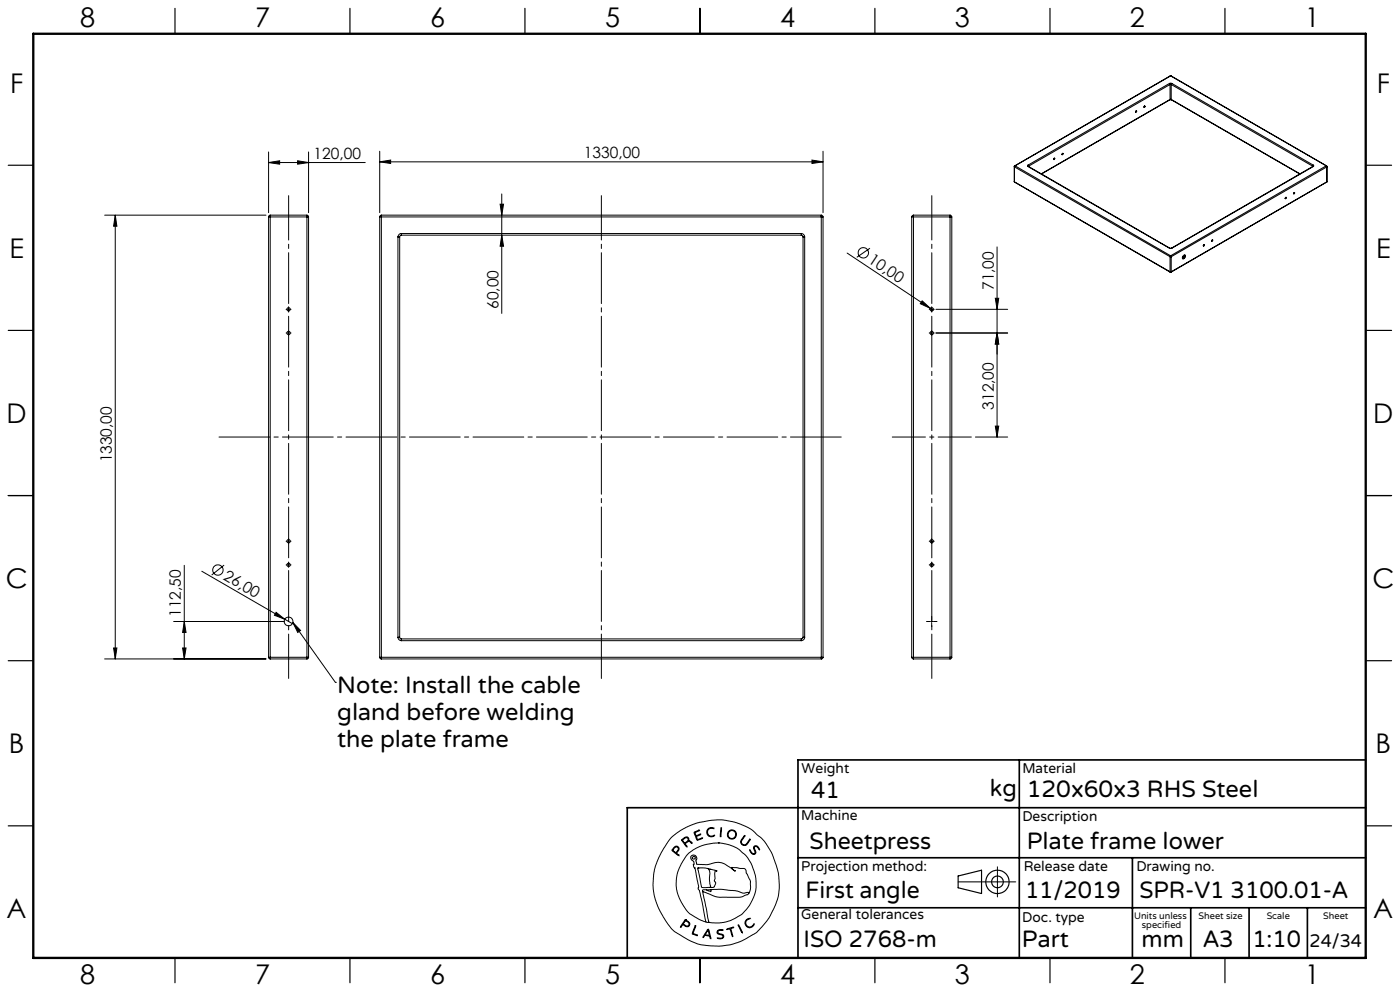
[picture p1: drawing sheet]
<svg xmlns="http://www.w3.org/2000/svg" width="420mm" height="297mm" viewBox="0 0 420 297" stroke-linecap="round" stroke-linejoin="round" font-family="sans-serif">
<g fill="none" stroke="#000" stroke-width=".3">
<path d="M340.9 33.2v.1M340.9 33.3l-.2 .3M340.9 33.3l-.2 .1M343.4 31.7l-.2 .4M343.4 31.9l-.2 .1M350.8 25h.7M350.8 25l.2 .3M350.8 25l-42.4 24.5M351 29.9h.4M351 29.9l-38.5 22.2M351 25.3h.4M351 29.8h.4"/>
<path d="M351 29.8v.1M351 25.3v4.5M351 25.3l-42.4 24.5M351 29.8l-38.6 22.3M351 22.8h.3M351 22.8h.2M351 22.8l-46.6 26.9M351.2 22.8h.1M351.2 22.8l46.7 26.9M351.2 22.8l-46.7 26.9M351.3 22.8l46.7 26.9M351.4 29.8v.1"/>
<path d="M351.4 25.3v4.5M351.4 25.3l42.4 24.5M351.4 29.8l38.6 22.3M351.4 29.9l38.5 22.2M351.5 25l-.1 .3M351.5 25l42.5 24.5M80.6 48.7l3.3-.5v1zM80.6 45.5v18.2M80.6 48.7h29M89.3 48.2l3.3 .5-3.3 .5zM92.6 45.5v18.2M113.9 48.5l3.3-.5v1z"/>
<path d="M113.9 45.3v18.4M113.9 48.5h133M150.5 58.1v35.8M243.6 48l3.3 .5-3.3 .5zM246.9 45.3v18.4M304.3 54.4l.1 .2M304.3 49.9v.1M304.3 54.4v.1M304.3 49.9v4.5M304.3 54.5l.1 .1M304.3 50l46.7 26.9M304.3 54.5l46.7 27"/>
<path d="M304.3 50v4.5M304.4 49.7l-.1 .2M304.4 49.7h.1M304.4 54.6l46.6 27M304.5 49.7l-.2 .3M304.5 49.7l46.7 27M308.4 49.5v.4M308.4 49.5l.2 .3M308.4 49.9l42.4 24.5M308.5 49.9h-.1M308.5 49.9l42.5 24.5M308.6 49.8l-.1 .1"/>
<path d="M308.6 49.8v.1M316.3 47.4h.1M316.3 47.4l-.2 .4M316.3 47.5l-.2 .1M318.8 45.9l-.2 .4M318.8 46l-.2 .2M385.8 59.1l-.2 .4M385.8 59.2l-.2 .2M388.3 57.7l-.2 .4M388.3 57.8l-.2 .1M393.8 49.8v.1M393.8 49.9h.2"/>
<path d="M393.8 49.9l-42.4 24.5M394 49.5v.4M394 49.5l-.2 .3M394 49.9l-42.5 24.5M397.9 49.7l.1 .3M397.9 49.7h.1M397.9 49.7l-46.7 27M398 49.7l.1 .2M398 54.6l-46.7 27M398 54.5v.1M398 50l-46.6 26.9M398 50v4.5"/>
<path d="M398 54.5l-46.6 27M398.1 54.4l-.1 .2M398.1 49.9l-.1 .1M398.1 54.4l-.1 .1M398.1 49.9v4.5M31.4 64.5h48.4M34.6 64.5l.5 3.3h-1zM34.6 64.5v133M80.6 65h.5M80.6 65v132M81.1 64.5v.5M81.1 64.5l-.5 .5"/>
<path d="M81.1 64.5h11M81.1 65h11M81.1 65v132M92.1 64.5v.5M92.1 65h.5M92.1 64.5l.5 .5M92.1 65v132M92.6 65v132M113.9 65h.5M113.9 65v132M114.4 64.5v.5M114.4 64.5l-.5 .5"/>
<path d="M114.4 64.5h132M114.4 65v132M114.4 65h132M119.4 71h.5M119.4 71v120M119.9 71v120M120.4 70a1.09 1.09 0 0 0-1 1M120.4 70v.5M120.4 70.5l-.5 .5M120.4 70h120M120.4 70.5h120M150 61.2h1.1l-.6 3.3z"/>
<path d="M150.5 70.5l.6 3.3h-1.1zM240.4 70.5l.5 .5M240.4 70v.5M240.4 70a1.09 1.09 0 0 1 1 1M240.9 71h.5M240.9 71v120M241.4 71v120M246.4 64.5v.5M246.4 64.5l.5 .5M246.4 65h.5M246.4 65v132M246.9 65v132"/>
<path d="M254.1 75.8l25 16.6M261 74.4l-4 2.7M273.5 65h.5M273.5 65v132M274 64.5l-.5 .5M274 64.5v.5M274 64.5h11M274 65h11M274 65v132M285 64.5v.5M285 65h.5M285 64.5l.5 .5"/>
<path d="M285 65v132M285.5 65v132M299.1 74v57M350.8 74.4h.7M350.8 74.4h.2M351 74.4h.4M351 76.9h.4M351 76.9v4.6M351.2 76.7l-.2 .2M351.2 76.7l.2 .2M351.4 76.9v4.6M351.4 74.4h.1"/>
<path d="M355.1 76.5a.4 .4 0 0 1 .6 .1 .4 .4 0 0 1-.2 .6 .46 .46 0 0 1-.8 .3 .46 .46 0 0 1 .2-.8zM355.4 76.4a.8 .8 0 0 1-.6 1.1M355.5 76.9l-.8 .4M355.5 76.7l-.8 .5M361.2 73.3l-.2 .4M361.2 73.4l-.2 .2M363.7 71.9l-.2 .3M363.7 72l-.2 .1M85.8 99.8h.3M85.8 92.7h.3M86.3 99.8h.5M86.3 92.7h.5"/>
<path d="M86.6 91.9v.3M86.6 92.5v.5M86.6 93.2v.2M86.6 99.1v.2M86.6 99.6v.4M87.1 99.8h.2M87.1 92.7h.2M276.6 90.2l2.5 2.2-3-1.4zM278.8 99.8h.2M278.8 92.7h.2M279.1 92.4l.8 .6M279.3 99.8h.5"/>
<path d="M279.3 92.7h.5M279.5 91.9v.3M279.5 92.5v.5M279.5 93.2v.2M279.5 99.1v.2M279.5 99.6v.4M280 99.8h.3M280 92.7h.3M280.8 99.8h21.5M280.8 92.7h21.5M298.6 89.4h1l-.5 3.3zM299.1 99.8l.5 3.3h-1z"/>
<path d="M351 81.5h.4M351 81.5v.1M351 81.6h.3M351.4 81.5l-.1 .1M86.6 100.3v.2M279.5 100.3v.2M292.6 131h9.7M298.6 127.7h1l-.5 3.3zM55.3 169.4v28.1M60.5 171.2l27.2 15.7M67.2 169.4l-3.7 2.9M85.8 169.3h.3"/>
<path d="M85.8 162.2h.3M86.3 169.3h.5M86.3 162.2h.5M86.6 161.4v.3M86.6 162v.5M86.6 162.7v.2M86.6 168.6v.2M86.6 169v.5M86.6 169.8v.2M87.1 169.3h.2M87.1 162.2h.2M278.8 169.3h.2"/>
<path d="M278.8 162.2h.2M279.3 169.3h.5M279.3 162.2h.5M279.5 161.4v.3M279.5 162v.5M279.5 162.7v.2M279.5 168.6v.2M279.5 169v.5M279.5 169.8v.2M280 169.3h.3M280 162.2h.3M31.4 197.5h48.4"/>
<path d="M34.1 194.2h1l-.5 3.3zM52.1 186.3h33.2M54.8 194.2h1l-.5 3.3zM55.3 186.3l.5 3.2h-1zM80.6 197h.5M80.6 197l.5 .5M81.1 197v.5M81.1 197.5h11M81.1 197h11M82.8 183.5l2.6 2.1-3.1-1.2zM87.8 186.5l2.4 2.4-.9 .6zM87.8 186.5l12.8 18"/>
<path d="M92.1 197v.5M92.1 197h.5M92.6 197l-.5 .5M113.9 197h.5M113.9 197l.5 .5M114.4 197v.5M114.4 197.5h132M114.4 197h132M119.4 191h.5M119.4 191a1.09 1.09 0 0 0 1 1M119.9 191l.5 .5M120.4 191.5v.5"/>
<path d="M120.4 192h120M120.4 191.5h120M240.4 191.5v.5M240.9 191h.5M240.9 191l-.5 .5M241.4 191a1.09 1.09 0 0 1-1 1M246.4 197v.5M246.4 197h.5M246.9 197l-.5 .5M273.5 197h.5M273.5 197l.5 .5M274 197v.5"/>
<path d="M274 197.5h11M274 197h11M278 186.3h1M279.3 186.3h.5M279.5 184.7v1M279.5 186v.5M279.5 186.8v1M280 186.3h1.1M285 197v.5M285 197h.5M285.5 197l-.5 .5M100.6 204.5h.1"/>
<path d="M201.3 251.1l2.8-2.2 4.5-2.1 4.8-1 3.2-.1 3.7 .7 3.3 1.2 2 1.1 2.8 2.4 1.5 1.8 1.8 3.2 1.8 5.3 .3 3.5-.2 3-.8 2.8-1.7 3.7-1.8 2.5a16.5 16.5 0 0 1-6.7 5l-3.3 1.2-2.9 .4h-3.4l-2.9-.4-3.7-1.5-3.8-2.3-1.1-.9-1.2-1.6-2.3-3.7-1.2-2.8-.6-2.2-.3-3.1 .3-3.5 .9-3.2 2-4zM202 254.1l.7-.5 .6 .1 .4 .6-.1 .6a.64 .64 0 0 0-.3 1.1l.4 .5-1.7-1.2a.52 .52 0 0 1-.4-.5 .52 .52 0 0 1 .4-.6zM202.4 254l.4-.2 .5 .1 .2 .5-.2 .4a.73 .73 0 0 1-.7 .6 .73 .73 0 0 1-.7-.7zM204.5 251.6l1.1-.7h.6l.4 .3 .1 .8 .6 .2 .3 .5-.8-.5-.6 .2a.61 .61 0 0 0-.6 .5 .61 .61 0 0 0 .5 .7l-.1 .3-1.5-2zM204.8 251.7l.8-.6h.6l.2 .6-.5 .6a.52 .52 0 0 1-.6 .3 .52 .52 0 0 1-.4-.5zM208.2 249.4l1.7-.6-1 .5a.57 .57 0 0 0-.2 .9 .57 .57 0 0 0 .9 0l.6-.2-.8 .5a.46 .46 0 0 0-.5 .4 .46 .46 0 0 0 .3 .5l.1 .2 1.5-.5-1.7 .7zM212.3 248.5l.8-.5 1 .2 .1 .2-.9-.2-.7 .3-.3 .5v.7l.1 .4 .6 .4 1.3-.2a.53 .53 0 0 1-.3 .5 .53 .53 0 0 1-.5 0l-.9-.2-.4-.4-.2-1zM215.5 252.6l2.7 .4 3 1.2 2.3 1.9 .9 1.2 1.3 2.2 1.1 3.8-.1 3.5-.8 2.5a11.7 11.7 0 0 1-8.9 7.2l-2.6 .1-1.7-.2M215.5 252.6l-4.1 .6-3.4 1.5-2.1 1.8-2.1 3.5-.5 1.4-.4 2 .1 3 .9 2.9 2 3.4a9.1 9.1 0 0 0 4 2.9l1.9 .8M215.5 252.6h.1M216.3 248.1h.2v.6l-.2 1.9-.2 .2zM223.3 250.5l.1-.1 .1 .2-1.1 1.6 .2 .7 .7 .3a3.3 3.3 0 0 0 1.7-1.7v.2l-1 1.5-.4 .2-.7-.1-.6-.5-.1-.6z"/>
<path d="M224.9 254.7l.7 .9 .5 .3 .4-.3-.4-1.4 .2-.6h.9l.7 1-.1 .1-.9-1-.5 .1-.1 .4 .5 1.4-.6 .5-.9-.5zM299.2 259.8v9M205.6 275.6l-1.4 2-.1 .2h.2a.69 .69 0 0 1 .6-.6 .69 .69 0 0 1 .8 .4l.9 .1 .3-.9-1.3-1.2M205.6 275.6h.1M205.6 275.9l-.3 .5M205.7 275.9l1 .9-.1 .6-.6 .1a.7 .7 0 0 1-.9-.9l.2-.2M205.7 275.9h.1M208.5 277.5l.2-.1v.2l-.5 1.4a.56 .56 0 0 0-.2 .7 .56 .56 0 0 0 .7 .3l.5 .4-1.6-.6zM209.3 260.2l2.3-.1 3.1 .8 .4 .3a.35 .35 0 0 0-.5-.2 .35 .35 0 0 0-.1 .5v1.8l-.2 .7 .4 .8-.4 1-.5 .2h-2.6a.85 .85 0 0 1-.8-.2 .85 .85 0 0 1-.1-.9zM209.4 260.1h.1M210.8 267.2l1.9 9.2M210.8 267.2l3.7 1.5 1.3 .2h6.3l2.1-.8 .4-.3"/>
<path d="M211.8 276.4h.9M211.9 266.7h-1.1v.5M212.1 260.2a2.12 2.12 0 0 1 .8 2.7v1.9l.3 .9-.3 .2M212.3 278.6l.1-.1a4.3 4.3 0 0 1 .9 2.6v.2h-.2a.74 .74 0 0 0-.8-.8l-.2-.1a.82 .82 0 0 0-1.1 .6l-.1-.3zM212.3 278.9l.4 .9a.4 .4 0 0 1-.1 .6 .4 .4 0 0 1-.6-.2l-.4-.1zM212.4 278.9h.1M212.7 276.4h.1M213 260.6h.1M213.3 266.6l3.2-.1 4.2 .4 2.3 .8 1.1-.2a.3 .3 0 0 1 .4-.1 .3 .3 0 0 1 .1 .4M213.3 266.6v.6l-1.4-.5M213.3 266.6l-1.4 .1M215.3 278.9l.6-.3 1 .1v.2h-1.4l-.2 .6 .3 .2 1.4 .5 .1 .5-.2 .4-.6 .3-1.1-.2h1.1l.6-.5-.3-.5-1.4-.5-.1-.4z"/>
<path d="M218 278.4l2.1-.5-.8 .4 .5 2.4-.8-2.3-.8 .2zM221.5 277.2l1.2 2.2v.2zM221.5 277.1h.1M224 275.6l.7-.4 .3 .1-.8 .4-.4 .6v.6l.5 .7 .9 .2 .9-.9a.41 .41 0 0 1 .1 .5 .41 .41 0 0 1-.4 .2l-1 .5-.9-.5-.4-1.1zM224.6 267.8l.5-1.4v-2.3l-1.7-3.8-3.9-.3 .3 .5 .8 .6h-.1l-3.1-2.2-1.7-.5-3.6 .7-3-.1-.3-.9 .3-.8-.3-.7-.6-.3-.7 .1-.3 .4v.4l1 1.1-.1 1.4 .4 .5 1.1 5.4-.2 .8 .4 .4 .3 1.1 1.7 8.5M287.4 264.3h17.3"/>
<circle cx="340.8" cy="33.5" r=".21"/>
<circle cx="343.4" cy="32" r=".22"/>
<circle cx="316.3" cy="47.6" r=".22"/>
<circle cx="318.8" cy="46.2" r=".22"/>
<circle cx="385.7" cy="59.3" r=".21"/>
<circle cx="388.2" cy="57.9" r=".21"/>
<circle cx="259" cy="75.8" r="1.55"/>
<circle cx="361.1" cy="73.5" r=".21"/>
<circle cx="363.7" cy="72.1" r=".2"/>
<circle cx="86.6" cy="99.8" r=".5"/>
<circle cx="86.6" cy="92.7" r=".5"/>
<circle cx="279.5" cy="92.7" r=".5"/>
<circle cx="279.5" cy="99.8" r=".5"/>
<circle cx="65.4" cy="170.8" r="1.56"/>
<circle cx="86.6" cy="162.2" r=".5"/>
<circle cx="86.6" cy="169.3" r=".5"/>
<circle cx="279.5" cy="169.3" r=".5"/>
<circle cx="279.5" cy="162.2" r=".5"/>
<circle cx="86.6" cy="186.3" r="1.3"/>
<circle cx="208.1" cy="257.1" r=".44"/>
<circle cx="219.5" cy="250.1" r="1.17"/>
<circle cx="219.6" cy="250.1" r="1.38"/>
</g>
<g fill="none" stroke="#000" stroke-width=".35">
<path d="M52.5 2.5v7.5M105 2.5v7.5M157.5 2.5v7.5M210 2.5v7.5M262.5 2.5v7.5M315 2.5v7.5M367.5 2.5v7.5M2.5 49.5h7.5M410 49.5h7.5M2.5 99h7.5M410 99h7.5M2.5 148.5h7.5"/>
<path d="M410 148.5h7.5M2.5 198h7.5M410 198h7.5M2.5 247.5h7.5M410 247.5h7.5M287.4 262.5l7.1-1.7v7l-7.1-1.7zM52.5 287v7.5M105 287v7.5M157.5 287v7.5M210 287v7.5M262.5 287v7.5M315 287v7.5"/>
<path d="M367.5 287v7.5"/>
<circle cx="299.2" cy="264.3" r="3.5"/>
<circle cx="299.2" cy="264.3" r="1.75"/>
</g>
<path d="M291.4 131h-23.7" fill="none" stroke="#000" stroke-width=".3" stroke-dasharray="15.2 1.3 1.3 1.3" stroke-dashoffset="5.3"/>
<path d="M86.6 58.6v144.7M180.4 58.6v144.7M279.5 58.6v144.7" fill="none" stroke="#000" stroke-width=".3" stroke-dasharray="15.2 1.3 1.3 1.3" stroke-dashoffset="1.9"/>
<path d="M252.8 131h-187.5" fill="none" stroke="#000" stroke-width=".3" stroke-dasharray="15.2 1.3 1.3 1.3" stroke-dashoffset="-.4"/>
<path d="M305.8 227.7v59.2M409.7 227.7h-170.3v59.2M239.4 257.1h170.3M339.7 257.1v29.9M409.7 242.1h-221.5v45M239.4 272.1h170.3M357.2 272.1v14.8M374.7 272.1v14.8M392.2 272.1v14.8" fill="none" stroke="#000" stroke-width=".5"/>
<path d="M10 10.1h399.7v277h-399.7z" fill="none" stroke="#000" stroke-width=".7"/>
<g fill="#000">
<path d="M276.6 90.2l2.5 2.2-3-1.4zM82.8 183.5l2.6 2.1-3.1-1.2zM87.8 186.5l2.4 2.4-.9 .6z"/>
<path d="M113.9 48.5l3.3-.5v1zM243.6 48l3.3 .5-3.3 .5zM80.6 48.7l3.3-.5v1zM89.3 48.2l3.3 .5-3.3 .5z"/>
<path d="M150 61.2h1.1l-.6 3.3zM150.5 70.5l.6 3.3h-1.1zM34.6 64.5l.5 3.3h-1zM34.1 194.2h1l-.5 3.3zM55.3 186.3l.5 3.2h-1zM54.8 194.2h1l-.5 3.3zM299.1 99.8l.5 3.3h-1zM298.6 127.7h1l-.5 3.3z"/>
<path d="M299.1 99.8l.5 3.3h-1zM298.6 89.4h1l-.5 3.3z"/>
</g>
<g font-size="8.1">
<text x="24" y="8">8</text>
<text x="76.5" y="8">7</text>
<text x="129" y="8">6</text>
<text x="181.5" y="8">5</text>
<text x="234" y="8">4</text>
<text x="286.5" y="8">3</text>
<text x="339" y="8">2</text>
<text x="391.5" y="8">1</text>
<text x="3" y="27.7">F</text>
<text x="413" y="27.7">F</text>
<text x="2.8" y="77.2">E</text>
<text x="412.8" y="77.2">E</text>
<text x="2" y="126.7">D</text>
<text x="412" y="126.7">D</text>
<text x="1.7" y="176.2">C</text>
<text x="411.7" y="176.2">C</text>
<text x="2.7" y="225.7">B</text>
<text x="412.7" y="225.7">B</text>
<text x="2" y="275.2">A</text>
<text x="412" y="275.2">A</text>
<text x="24" y="295">8</text>
<text x="76.5" y="295">7</text>
<text x="129" y="295">6</text>
<text x="181.5" y="295">5</text>
<text x="234" y="295">4</text>
<text x="286.5" y="295">3</text>
<text x="339" y="295">2</text>
<text x="391.5" y="295">1</text>
</g>
<g font-size="7.1">
<text x="101.2" y="207.8">Note: Install the cable</text>
<text x="101.2" y="215.8">gland before welding</text>
<text x="101.2" y="223.9">the plate frame</text>
<text x="243.3" y="239.1">41</text>
<text x="297" y="238.5">kg</text>
<text x="308" y="239">120x60x3 RHS Steel</text>
<text x="242.9" y="254.4">Sheetpress</text>
<text x="308" y="254.4">Plate frame lower</text>
<text x="241.6" y="269.2">First angle</text>
<text x="307.5" y="269.2">11/2019</text>
<text x="341.8" y="269.2">SPR-V1 3100.01-A</text>
<text x="241.1" y="283.7">ISO 2768-m</text>
<text x="306.6" y="283.9">Part</text>
<text x="342.5" y="283.9">mm</text>
<text x="360.9" y="283.9">A3</text>
<text x="375.7" y="283.9">1:10</text>
</g>
<text font-size="5.4" x="392.9" y="283.8">24/34</text>
<g font-size="4.7">
<text x="94.1" y="47.7">120,00</text>
<text x="175.2" y="47.5">1330,00</text>
<text x="260.2" y="78.6" transform="rotate(34 260.2 78.6)">10,00</text>
<text x="298.1" y="86.9" transform="rotate(-90 298.1 86.9)">71,00</text>
<text x="149.5" y="92.6" transform="rotate(-90 149.5 92.6)">60,00</text>
<text x="298.1" y="122.8" transform="rotate(-90 298.1 122.8)">312,00</text>
<text x="33.6" y="138.6" transform="rotate(-90 33.6 138.6)">1330,00</text>
<text x="66.8" y="173.6" transform="rotate(30 66.8 173.6)">26,00</text>
<text x="54.3" y="184.9" transform="rotate(-90 54.3 184.9)">112,50</text>
</g>
<g font-size="4.2">
<text x="240.5" y="231.7">Weight</text>
<text x="306.7" y="231.7">Material</text>
<text x="240.4" y="245.9">Machine</text>
<text x="306.7" y="246.1">Description</text>
<text x="240.4" y="261.1">Projection method:</text>
<text x="307.1" y="261">Release date</text>
<text x="340.9" y="261">Drawing no.</text>
<text x="240.4" y="275.6">General tolerances</text>
<text x="306.7" y="276.3">Doc. type</text>
</g>
<g font-size="2.8">
<text x="340.2" y="275.3">Units unless</text>
<text x="359.6" y="275.3">Sheet size</text>
<text x="380" y="275.3">Scale</text>
<text x="396.9" y="275.3">Sheet</text>
<text x="342.6" y="278.2">specified</text>
</g>
</svg>
